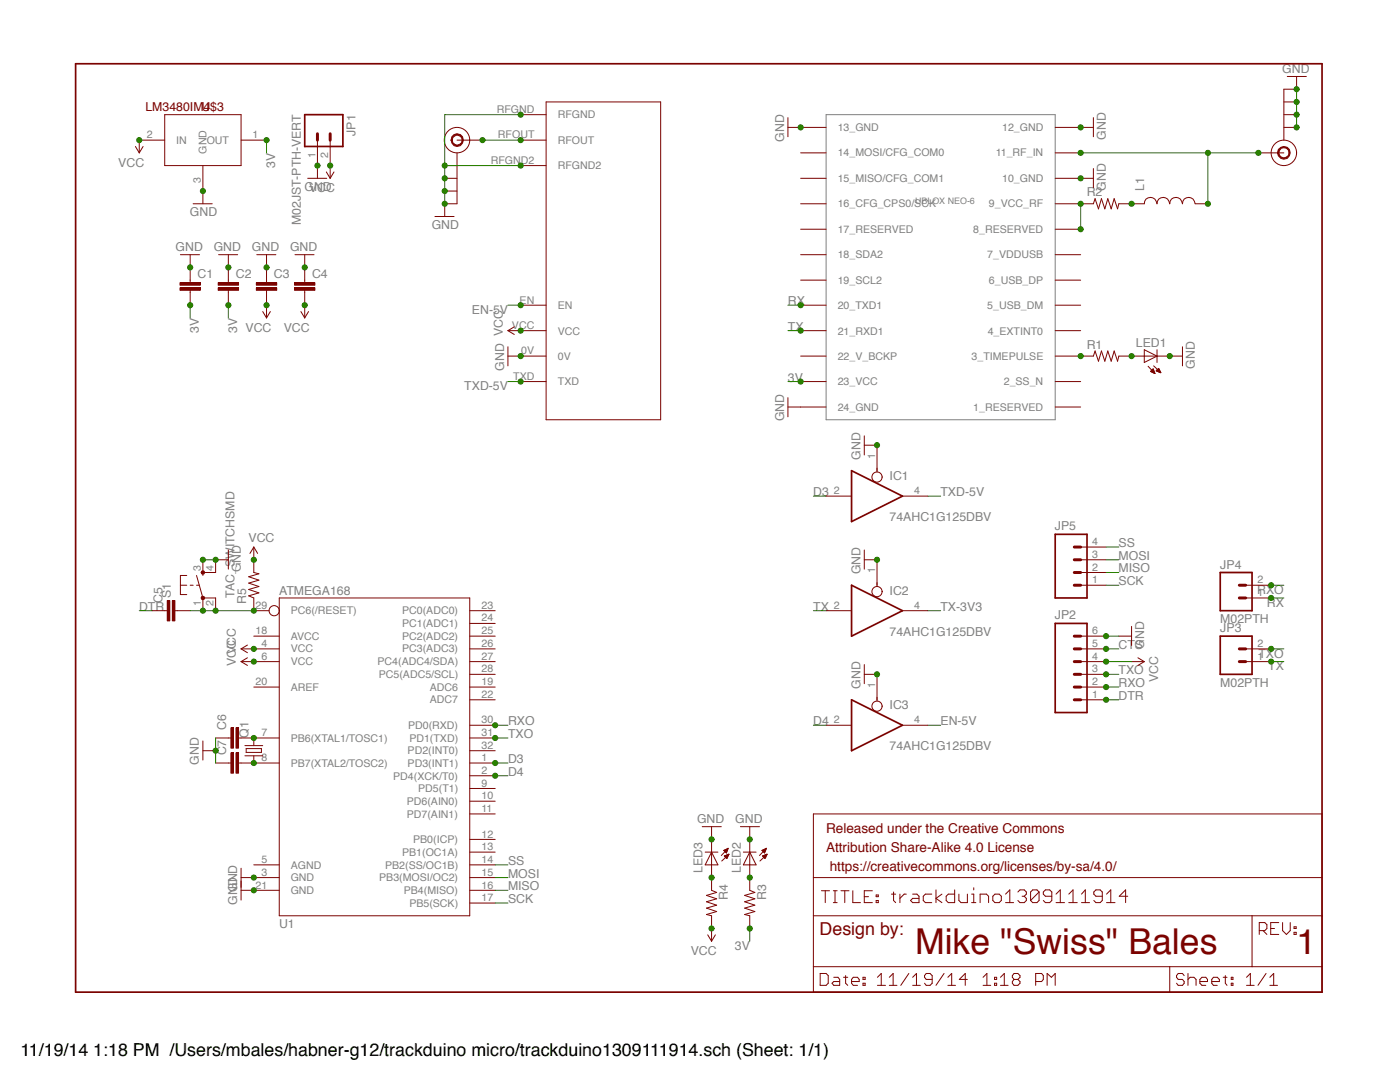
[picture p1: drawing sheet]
<svg xmlns="http://www.w3.org/2000/svg" width="279mm" height="216mm" viewBox="0 0 279 216" stroke-linecap="round" stroke-linejoin="round" font-family="sans-serif">
<path d="M164.9 22.9h45.7v60.9h-45.7z" fill="none" stroke="#808080" stroke-width=".2"/>
<path d="M60.8 22.9h7.6v6.3h-7.6zM169.9 93.9l10.2 5.1-10.2 5.1zM169.9 116.8l10.2 5.1-10.2 5zM169.9 139.6l10.2 5.1-10.2 5.1z" fill="none" stroke="#7b0300" stroke-width=".34"/>
<g fill="none" stroke="#7b0300" stroke-width=".2">
<path d="M27.8 28h5.1M32.9 22.9h15.2v10.1h-15.2zM40.5 33v5.1M48.1 28h5.1M63.4 28v5M65.9 28v5M91.2 30.5v10.2M103.9 22.9h5.1M103.9 28h5.1M103.9 33h5.1M109 20.3h22.8v63.5h-22.8zM159.8 25.4h5.1"/>
<path d="M159.8 30.5h5.1M159.8 35.6h5.1M210.6 25.4h5.1M210.6 30.5h5.1M210.6 35.6h5.1M159.8 40.7h5.1M159.8 45.7h5.1M159.8 50.8h5.1M159.8 55.9h5.1M210.6 40.7h5.1M210.6 45.7h5.1M210.6 50.8h5.1"/>
<path d="M210.6 55.9h5.1M103.9 60.9h5.1M103.9 66h5.1M103.9 71.1h5.1M103.9 76.1h5.1M159.8 60.9h5.1M159.8 66h5.1M159.8 71.1h5.1M159.8 76.1h5.1M210.6 60.9h5.1M210.6 66h5.1M210.6 71.1h5.1"/>
<path d="M210.6 76.1h5.1M159.8 81.2h5.1M164.9 99h5M172.5 88.8h2.5v5.4M172.5 87v3.8M180.1 99h5.1M210.6 81.2h5.1M55.7 119.3h38v63.4h-38zM172.5 111.7h2.5v5.3M172.5 109.7v3.9M50.7 121.9h3M50.7 129.5h5"/>
<path d="M50.7 132h5M50.7 137.1h5M50.7 126.9h5M93.7 121.9h5.1M93.7 129.5h5.1M93.7 132h5.1M93.7 137.1h5.1M93.7 126.9h5.1M93.7 139.6h5.1M93.7 134.6h5.1M93.7 124.4h5.1M164.9 121.9h5"/>
<path d="M172.5 134.6h2.5v5.3M172.5 132.6v3.8M180.1 121.9h5.1M50.7 152.3h5M50.7 147.3h5M93.7 144.7h5.1M93.7 152.3h5.1M93.7 147.3h5.1M93.7 159.9h5.1M93.7 157.3h5.1M93.7 154.8h5.1M93.7 149.8h5.1"/>
<path d="M164.9 144.7h5M180.1 144.7h5.1M50.7 175.1h5M50.7 177.7h5M50.7 172.6h5M93.7 175.1h5.1M93.7 177.7h5.1M93.7 172.6h5.1M93.7 170h5.1M93.7 167.5h5.1M93.7 162.4h5.1M93.7 180.2h5.1"/>
<circle cx="175" cy="95.2" r="1.02"/>
<circle cx="175" cy="118" r="1.02"/>
<circle cx="54.7" cy="121.9" r="1.02"/>
<circle cx="175" cy="140.9" r="1.02"/>
</g>
<path d="M63.4 26.7v1.3M65.9 26.7v1.3" fill="none" stroke="#7b0300" stroke-width=".59"/>
<path d="M90.6 26.8a1.23 1.23 0 0 1 1.8 .6 1.23 1.23 0 0 1-.9 1.7 1.23 1.23 0 0 1-1.5-1.2h.3a1 1 0 0 1 1.1-1 1 1 0 0 1 .8 1.3 1 1 0 0 1-1.4 .6l-.5-.4v-.5h-.3l.2-.6z" fill-rule="evenodd" fill="#7b0300"/>
<g fill="none" stroke="#7b0300" stroke-width=".2">
<path d="M256.9 15.3h3.8M258.8 15.3v2.5M27 29.2l.8 1.3M27.8 28v2.5M28.6 29.2l-.8 1.3M40.5 38.1v2.6M61.4 35.6h3.8M63.4 33v2.6M65.1 34.3l.8 1.3M65.9 33v2.6M66.7 34.3l-.8 1.3M88.8 33h2.4"/>
<path d="M88.8 35.6h2.4M88.8 38.1h2.4M90.2 27.3a1.23 1.23 0 0 1 2-.2 1.23 1.23 0 0 1-.5 2 1.23 1.23 0 0 1-1.7-1.1h.3a1 1 0 0 1 1.1-1 1 1 0 0 1 .8 1.3 1 1 0 0 1-1.4 .5l-.4-.3-.1-.5h-.3zM91.2 28h5.1M157.2 25.4h2.6M157.2 23.5v3.8M215.7 35.6h2.5M215.7 25.4h2.5M218.2 23.5v3.8M218.2 33.6v3.8M38 55.9v.5M38 57.9v.5"/>
<path d="M38.5 40.7h3.9M86.8 43.2h3.8M91.2 40.7h-2.4v2.5M215.7 40.7h2.5l.3-1.1 .7 2.1 .6-2.1 .7 2.1 .6-2.1 .7 2.1 .6-2.1 .6 2.1 .3-1h5.1a1.27 1.27 0 0 1 1.2-1.3 1.27 1.27 0 0 1 1.3 1.3 1.27 1.27 0 0 1 1.3-1.3 1.27 1.27 0 0 1 1.2 1.3 1.27 1.27 0 0 1 1.3-1.3 1.27 1.27 0 0 1 1.3 1.3 1.27 1.27 0 0 1 1.3-1.3 1.27 1.27 0 0 1 1.2 1.3h2.6M101.4 66l1.2 .7M101.4 66h2.5M101.4 69.2v3.8M101.4 71.1h2.5M102.6 65.2l-1.2 .8M157.2 79.4v3.8M215.7 71.1h2.5l.3-1.1 .7 2.1 .6-2.1 .7 2.1 .6-2.1 .7 2.1 .6-2.1 .6 2.1 .3-1h12.7M228.4 69.8l2.5 1.3-2.5 1.2z"/>
<path d="M229.1 73.1l1.4 1.4M229.6 74.1l.9 .4M229.6 74.1l.5-.5 .4 .9M229.6 74.1h.7M229.7 74.2h.6M229.7 74h.6M229.8 73.9h.4M229.9 74.3h.5M229.9 73.9h.3M229.9 73.8h.2M230.1 74.4h.3M230.1 73.7h.1"/>
<path d="M230.2 73l1.5 1.4M230.2 74.4h.3M230.4 74.5h.1M230.7 74l.5-.5 .5 .9zM230.8 74h.7M230.8 73.9h.6M230.9 69.8v2.5M230.9 73.9h.5M230.9 73.8h.5M231 74.1h.5M231.1 73.7h.2M231.2 74.2h.4"/>
<path d="M231.2 73.6h.1M231.3 74.3h.3M231.5 74.4h.1M236 69.2v3.8M157.2 81.2h2.6"/>
<circle cx="91.2" cy="28" r="2.54"/>
</g>
<path d="M35.9 57.4h4.1v.5h-4.1z" fill="#7b0300"/>
<path d="M35.9 57.4h4.1v.5h-4.1z" fill="none" stroke="#7b0300" stroke-width=".2"/>
<path d="M35.9 56.4h4.1v.5h-4.1z" fill="#7b0300"/>
<path d="M35.9 56.4h4.1v.5h-4.1zM38 53.4v2.5M38 58.4v2.5M45.6 55.9v.5M45.6 57.9v.5" fill="none" stroke="#7b0300" stroke-width=".2"/>
<path d="M43.5 57.4h4.1v.5h-4.1z" fill="#7b0300"/>
<path d="M43.5 57.4h4.1v.5h-4.1z" fill="none" stroke="#7b0300" stroke-width=".2"/>
<path d="M43.5 56.4h4.1v.5h-4.1z" fill="#7b0300"/>
<path d="M43.5 56.4h4.1v.5h-4.1zM45.6 53.4v2.5M45.6 58.4v2.5M53.2 55.9v.5M53.2 57.9v.5" fill="none" stroke="#7b0300" stroke-width=".2"/>
<path d="M51.1 57.4h4.1v.5h-4.1z" fill="#7b0300"/>
<path d="M51.2 57.4h4v.5h-4z" fill="none" stroke="#7b0300" stroke-width=".2"/>
<path d="M51.1 56.4h4.1v.5h-4.1z" fill="#7b0300"/>
<path d="M51.2 56.4h4v.5h-4zM53.2 53.4v2.5M53.2 58.4v2.5M60.8 55.9v.5M60.8 57.9v.5" fill="none" stroke="#7b0300" stroke-width=".2"/>
<path d="M58.8 57.4h4v.5h-4z" fill="#7b0300"/>
<path d="M58.8 57.4h4v.5h-4z" fill="none" stroke="#7b0300" stroke-width=".2"/>
<path d="M58.8 56.4h4v.5h-4z" fill="#7b0300"/>
<g fill="none" stroke="#7b0300" stroke-width=".2">
<path d="M256.2 17.8v10.2M36 50.8h3.8M38 50.8v2.6M43.6 50.8h3.8M45.6 50.8v2.6M51.2 50.8h3.9M53.2 50.8v2.6M58.8 56.4h4v.5h-4zM58.9 50.8h3.8M60.8 50.8v5.1M60.8 58.4v5M52.4 62.2l.8 1.2"/>
<path d="M53.2 60.9v2.5M54 62.2l-.8 1.2M60 62.2l.8 1.2M61.6 62.2l-.8 1.2M140.1 165h3.9M140.7 170h2.6M142 170l1.3 2.6h-2.6zM142 165v12.7l1 .4-2 .6 2 .6-2 .6 2 .7-2 .6 2 .7-2 .6 1 .2v5.1M144.5 169.7h.6M144.5 169.8h.6M144.5 170.8l1-.3-.4 .8zM144.6 170.9h.6"/>
<path d="M144.6 170.8h.7M144.6 169.9h.5M144.6 169.6h.6M144.7 171h.5M144.7 169.9h.4M144.8 170h.2M144.8 171.1h.3M144.8 171h.4M144.8 170.7h.5M144.9 170.1h.1M144.9 169.5h.3M145 171.2h.1"/>
<path d="M145 170.6h.4M145.1 169.4h.1M145.1 170.5h.3M145.2 169.4h.1M145.3 170.5h.1M145.3 169.3l-1.3 1.4M145.3 169.3l-.3 .9-.5-.5M145.3 169.3l-.8 .4M145.5 170.5l-1.5 1.3M147.8 165h3.8M148.4 170h2.5M149.6 170l1.3 2.6h-2.5z"/>
<path d="M149.6 165v12.7l1 .4-2 .6 2 .6-2 .6 2 .7-2 .6 2 .7-2 .6 1 .2v2.6M152.1 169.7h.7M152.2 170.8l.9-.3-.4 .8zM152.2 169.8h.6M152.3 170.9h.5M152.3 170.8h.6M152.3 169.9h.4M152.3 169.6h.5M152.3 171h.5M152.4 170h.2M152.4 171.1h.4M152.4 170.7h.5"/>
<path d="M152.4 169.5h.4M152.5 170.1h.1M152.6 171.2h.1M152.6 170.6h.4M152.7 169.4h.1M152.8 170.5h.2M152.8 169.4h.1M152.9 169.3l-1.3 1.4M152.9 170.5h.1M152.9 169.3l-.3 .9-.5-.5M152.9 169.3l-.8 .4M153.1 170.5l-1.4 1.3"/>
<path d="M141.2 186.5l.8 1.3M142.8 186.5l-.8 1.3"/>
</g>
<path d="M255.1 29.8a1.27 1.27 0 0 1 2.1-.2 1.27 1.27 0 0 1-.5 2 1.27 1.27 0 0 1-1.8-1.1h.3a1.03 1.03 0 0 1 1.3-1.1 1.03 1.03 0 0 1 .5 1.6 1.03 1.03 0 0 1-1.6 0l-.2-.5h-.3z" fill-rule="evenodd" fill="#7b0300"/>
<g fill="none" stroke="#7b0300" stroke-width=".2">
<path d="M256.2 17.8h2.6M251.1 30.5h5.1M255.1 29.8a1.27 1.27 0 0 1 2.1-.2 1.27 1.27 0 0 1-.5 2 1.27 1.27 0 0 1-1.7-1.1h.2a1.03 1.03 0 0 1 1.3-1 1.03 1.03 0 0 1 .6 1.6 1.03 1.03 0 0 1-1.7-.1l-.2-.5h-.2zM256.2 25.4h2.6M256.2 22.9h2.6M256.2 20.3h2.6M50.7 109.2v5l1 .3-2.1 .6 2.1 .7-2.1 .6 2.1 .6-2.1 .6 2.1 .7-2.1 .6 1.1 .4v2.6M50.7 109.2l.7 1.2M50.7 109.2l-.8 1.2M32.9 121.9h.5M34.9 121.9h.5M48.1 132h2.6"/>
<path d="M48.1 129.5h2.6M48.1 129.5l1.3 .7M48.1 132l1.3 .8M49.4 128.7l-1.3 .8M49.4 131.3l-1.3 .7M215.7 139.6h5M215.7 137.1h5M215.7 134.6h5M215.7 132h5M215.7 129.5h5M215.7 126.9h5M223.3 126.9h2.5"/>
<path d="M225.8 132h2.6M225.8 125v3.8M227.1 131.3l1.3 .7M228.4 132l-1.3 .8M48.1 173.2v6.4M48.1 175.1h2.6M48.1 177.7h2.6"/>
<circle cx="256.2" cy="30.5" r="2.54"/>
</g>
<path d="M210.6 124.4h6.3v17.8h-6.3z" fill="none" stroke="#7b0300" stroke-width=".34"/>
<path d="M214.4 134.6h1.3M214.4 137.1h1.3M214.4 139.6h1.3M214.4 129.5h1.3M214.4 132h1.3M214.4 126.9h1.3" fill="none" stroke="#7b0300" stroke-width=".59"/>
<path d="M34.4 119.8h.5v4.1h-.5z" fill="#7b0300"/>
<path d="M34.4 119.8h.5v4.1h-.5z" fill="none" stroke="#7b0300" stroke-width=".2"/>
<path d="M33.4 119.8h.5v4.1h-.5z" fill="#7b0300"/>
<g fill="none" stroke="#7b0300" stroke-width=".2">
<path d="M33.4 119.8h.5v4.1h-.5zM36 116.8h1.3M37.3 114.8h-1.3v3.8h1.3M38 116.8h.5M39.2 114.8l1.3 4.5h2.5M39.2 116.8h.6M43 114.2h-2.5v.6M215.7 116.8h5M215.7 114.2h5M215.7 111.7h5M215.7 109.2h5M248.6 119.3h5.1"/>
<path d="M248.6 116.8h5.1M30.3 121.9h2.6M35.4 121.9h2.6M248.6 132h5.1M248.6 129.5h5.1"/>
</g>
<path d="M210.6 106.6h6.3v12.7h-6.3zM243.5 114.2h6.4v7.7h-6.4zM243.5 126.9h6.4v7.7h-6.4z" fill="none" stroke="#7b0300" stroke-width=".34"/>
<path d="M214.4 116.8h1.3M214.4 111.7h1.3M214.4 114.2h1.3M214.4 109.2h1.3M247.3 116.8h1.3M247.3 119.3h1.3M247.3 129.5h1.3M247.3 132h1.3" fill="none" stroke="#7b0300" stroke-width=".59"/>
<circle cx="40.5" cy="119.3" r=".35" fill="#7b0300"/>
<circle cx="40.5" cy="119.3" r=".35" fill="none" stroke="#7b0300" stroke-width=".2"/>
<circle cx="40.5" cy="114.2" r=".35" fill="#7b0300"/>
<g fill="none" stroke="#7b0300" stroke-width=".2">
<path d="M40.5 111.7v2.5M40.5 119.3v2.6M43 119.3v2.6M45.6 111.7h-2.6v2.5M45.6 109.7v3.9M45.6 147.3h.5M47.6 147.3h.5M48.9 148.8h3.5M48.9 150.8h3.5M49.1 149.4h3.1v.7h-3.1zM50.7 147.3v1.5M50.7 150.8v1.5"/>
<circle cx="40.5" cy="114.2" r=".35"/>
</g>
<path d="M47.1 145.2h.5v4.1h-.5z" fill="#7b0300"/>
<path d="M47.1 145.2h.5v4.1h-.5z" fill="none" stroke="#7b0300" stroke-width=".2"/>
<path d="M46.1 145.2h.5v4.1h-.5z" fill="#7b0300"/>
<path d="M43 147.3h2.6M45.6 152.3h.5M46.1 145.2h.5v4.1h-.5zM47.6 152.3h.5M48.1 147.3h2.6" fill="none" stroke="#7b0300" stroke-width=".2"/>
<path d="M47.1 150.2h.5v4.1h-.5z" fill="#7b0300"/>
<path d="M47.1 150.2h.5v4.1h-.5z" fill="none" stroke="#7b0300" stroke-width=".2"/>
<path d="M46.1 150.2h.5v4.1h-.5z" fill="#7b0300"/>
<g fill="none" stroke="#7b0300" stroke-width=".2">
<path d="M40.5 147.8v3.9M40.5 149.8h2.5M43 152.3h2.6M46.1 150.2h.5v4.1h-.5zM48.1 152.3h2.6M162.3 162.4h101.5v35.6h-101.5zM162.3 175.1h101.5M163.9 177.7h1.6M164.7 177.7v2.4M166.3 177.7h.8M166.6 177.7v2.4M167.8 177.7h1.6"/>
<path d="M168.6 177.7v2.4M170.2 177.7v2.4h1.5M172.5 178.9h.8M174.1 177.7h-1.6v2.4h1.6M174.9 179.7h.4v.4h-.4zM174.9 178.6h.4v.3h-.4zM177.9 178.4h.9M178.3 178v1.7l.5 .4M179.6 178.4v1.7M180.9 178.4h-.5l-.8 .9M182.1 178.4h.9l.4 .4v1.3h-1.3l-.4-.4 .4-.4h1.3M185.9 178.4h-1.2l-.4 .4v.9l.4 .4h1.2"/>
<path d="M186.8 177.6v2.5M188 178.4l-1.2 .9 1.2 .8M190.5 177.6v2.5h-1.2l-.5-.4v-.9l.5-.4h1.2M191.4 178.4v1.3l.4 .4h1.3v-1.7M193.9 178.4h.4v1.7M194.3 177.1v.5M198.6 178.4h.8l.4 .4v.9l-.4 .4h-.8l-.5-.4v-.9zM200.7 178.4l.8-.8v2.5M203.1 178l.5-.4h.8l.4 .4v.4l-.4 .4M204 178.8h.4M204.4 178.8l.4 .5v.4l-.4 .4h-.8l-.5-.4M207.4 178v1.7l-.5 .4h-.8l-.4-.4"/>
<path d="M207.4 178l-.5-.4h-.8l-.4 .4v1.7M207.4 178l-1.7 1.7M209.9 178.8h-1.3l-.4-.4v-.4l.4-.4h.9l.4 .4v1.7l-.4 .4h-.9l-.4-.4M210.8 178.4l.8-.8v2.5M213.3 178.4l.8-.8v2.5M215.8 178.4l.8-.8v2.5M220 178.8h-1.3l-.4-.4v-.4l.4-.4h.9l.4 .4v1.7l-.4 .4h-.9l-.4-.4M220.8 178.4l.9-.8v2.5M225.1 178.8h-1.7l1.2-1.2v2.5M162.3 182.7h101.5M162.3 192.9h101.5M163.7 194.2h1.2l.4 .5v1.5l-.4 .4h-1.2z"/>
<path d="M166.3 180.1h.8M166.4 195h.8l.4 .4v1.2h-1.2l-.3-.4 .3-.3h1.2M168.3 195h.9M168.8 194.7v1.5l.4 .4M169.9 195.9h1.6v-.5l-.4-.4h-.8l-.4 .4v.8l.4 .4h.8M172.2 196.2h.5v.4h-.5zM172.2 195h.5v.4h-.5zM175.1 196.6h1.6M175.1 195l.8-.8v2.4M177.5 196.6h1.5M177.5 195l.7-.8v2.4M181.4 194.2l-1.6 2.4"/>
<path d="M182.1 196.6h1.6M182.1 195l.8-.8v2.4M186 195.4h-1.2l-.3-.4v-.3l.3-.5h.8l.4 .5v1.5l-.4 .4h-.8l-.3-.4M188.4 194.2l-1.6 2.4M189.2 196.6h1.5M189.2 195l.7-.8v2.4M193.1 195.4h-1.6l1.1-1.2v2.4M193.9 180.1h.9M195.6 180.1v-1.7h1.3l.4 .4v1.3M196.2 196.6h1.5M196.2 195l.8-.8v2.4M198.5 196.2h.4v.4h-.4z"/>
<path d="M198.5 195h.4v.4h-.4zM199.7 196.6h1.5M199.7 195l.7-.8v2.4M200.7 180.1h1.6M202.4 195.4l-.4 .5v.3l.4 .4h.7l.5-.4v-.3l-.5-.5M202.4 195.4l-.4-.4v-.3l.4-.5h.7l.5 .5v.3l-.5 .4M202.4 195.4h.7M206.7 195.9h1.2l.3-.5v-.7l-.3-.5h-1.2v2.4M209 196.6v-2.4l.8 .8 .8-.8v2.4M210.8 180.1h1.6M213.3 180.1h1.7M215.8 180.1h1.6"/>
<path d="M220.8 180.1h1.7M233.4 192.9v5.1M236.3 194.7l-.3-.5h-.9l-.3 .5v.3l.3 .4h.9l.3 .5v.3l-.3 .4h-.9l-.3-.4M237.1 195.4l.4-.4h.8l.4 .4v1.2M237.1 194.2v2.4M239.5 195.9h1.5v-.5l-.4-.4h-.7l-.4 .4v.8l.4 .4h.7M241.8 195.9h1.6v-.5l-.5-.4h-.7l-.4 .4v.8l.4 .4h.7M244.1 195h.8M244.5 194.7v1.5l.4 .4M245.7 196.2h.4v.4h-.4zM245.7 195h.4v.4h-.4zM248.8 196.6h1.5"/>
<path d="M248.8 195l.7-.8v2.4M249.9 182.7v10.2M251.3 185.7h1.1l.4-.4v-.8l-.4-.4h-1.1v2.4M252.1 185.7l.7 .8M252.7 194.2l-1.6 2.4M253.4 196.6h1.6M253.4 195l.8-.8v2.4M253.6 185.3h.8M255.2 184.1h-1.6v2.4h1.6M256 184.1v1.6l.7 .8 .8-.8v-1.6M258.3 186h.4v.5h-.4zM258.3 184.9h.4v.4h-.4z"/>
</g>
<path d="M15.1 12.7h248.7v185.3h-248.7z" fill="none" stroke="#7b0300" stroke-width=".34"/>
<circle cx="175" cy="134.5" r=".51" fill="#298000"/>
<circle cx="175" cy="134.6" r=".51" fill="none" stroke="#298000" stroke-width=".2"/>
<circle cx="175" cy="111.7" r=".51" fill="#298000"/>
<circle cx="175" cy="111.7" r=".51" fill="none" stroke="#298000" stroke-width=".2"/>
<circle cx="175" cy="88.8" r=".51" fill="#298000"/>
<g fill="none" stroke="#298000" stroke-width=".2">
<path d="M88.8 33v2.6"/>
<circle cx="175" cy="88.8" r=".51"/>
</g>
<circle cx="88.7" cy="33" r=".51" fill="#298000"/>
<circle cx="88.8" cy="33" r=".51" fill="none" stroke="#298000" stroke-width=".2"/>
<circle cx="88.7" cy="35.6" r=".51" fill="#298000"/>
<g fill="none" stroke="#298000" stroke-width=".2">
<path d="M88.8 35.6v2.5"/>
<circle cx="88.8" cy="35.6" r=".51"/>
</g>
<circle cx="88.7" cy="38.1" r=".51" fill="#298000"/>
<g fill="none" stroke="#298000" stroke-width=".2">
<path d="M88.8 38.1v2.6"/>
<circle cx="88.8" cy="38.1" r=".51"/>
</g>
<circle cx="88.7" cy="40.6" r=".51" fill="#298000"/>
<g fill="none" stroke="#298000" stroke-width=".2">
<path d="M103.9 22.9h-15.1v10.1h15.1"/>
<circle cx="88.8" cy="40.7" r=".51"/>
</g>
<circle cx="103.9" cy="22.9" r=".51" fill="#298000"/>
<circle cx="103.9" cy="22.9" r=".51" fill="none" stroke="#298000" stroke-width=".2"/>
<circle cx="103.9" cy="33" r=".51" fill="#298000"/>
<circle cx="103.9" cy="33" r=".51" fill="none" stroke="#298000" stroke-width=".2"/>
<circle cx="40.5" cy="38.1" r=".51" fill="#298000"/>
<circle cx="40.5" cy="38.1" r=".51" fill="none" stroke="#298000" stroke-width=".2"/>
<circle cx="63.3" cy="33" r=".51" fill="#298000"/>
<circle cx="63.4" cy="33" r=".51" fill="none" stroke="#298000" stroke-width=".2"/>
<circle cx="103.9" cy="71" r=".51" fill="#298000"/>
<circle cx="103.9" cy="71.1" r=".51" fill="none" stroke="#298000" stroke-width=".2"/>
<circle cx="233.4" cy="71" r=".51" fill="#298000"/>
<circle cx="233.4" cy="71.1" r=".51" fill="none" stroke="#298000" stroke-width=".2"/>
<circle cx="215.6" cy="35.6" r=".51" fill="#298000"/>
<circle cx="215.7" cy="35.6" r=".51" fill="none" stroke="#298000" stroke-width=".2"/>
<circle cx="215.6" cy="25.4" r=".51" fill="#298000"/>
<g fill="none" stroke="#298000" stroke-width=".2">
<path d="M258.8 17.8v2.5"/>
<circle cx="215.7" cy="25.4" r=".51"/>
</g>
<circle cx="258.7" cy="25.4" r=".51" fill="#298000"/>
<circle cx="258.8" cy="25.4" r=".51" fill="none" stroke="#298000" stroke-width=".2"/>
<circle cx="258.7" cy="22.9" r=".51" fill="#298000"/>
<g fill="none" stroke="#298000" stroke-width=".2">
<path d="M258.8 20.3v5.1"/>
<circle cx="258.8" cy="22.9" r=".51"/>
</g>
<circle cx="258.7" cy="20.3" r=".51" fill="#298000"/>
<circle cx="258.8" cy="20.3" r=".51" fill="none" stroke="#298000" stroke-width=".2"/>
<circle cx="258.7" cy="17.8" r=".51" fill="#298000"/>
<circle cx="258.8" cy="17.8" r=".51" fill="none" stroke="#298000" stroke-width=".2"/>
<circle cx="159.8" cy="25.4" r=".51" fill="#298000"/>
<circle cx="159.8" cy="25.4" r=".51" fill="none" stroke="#298000" stroke-width=".2"/>
<circle cx="37.9" cy="53.3" r=".51" fill="#298000"/>
<circle cx="38" cy="53.4" r=".51" fill="none" stroke="#298000" stroke-width=".2"/>
<circle cx="45.6" cy="53.3" r=".51" fill="#298000"/>
<circle cx="45.6" cy="53.4" r=".51" fill="none" stroke="#298000" stroke-width=".2"/>
<circle cx="53.2" cy="53.3" r=".51" fill="#298000"/>
<circle cx="53.2" cy="53.4" r=".51" fill="none" stroke="#298000" stroke-width=".2"/>
<circle cx="60.8" cy="53.3" r=".51" fill="#298000"/>
<circle cx="60.8" cy="53.4" r=".51" fill="none" stroke="#298000" stroke-width=".2"/>
<circle cx="149.6" cy="167.5" r=".51" fill="#298000"/>
<circle cx="149.6" cy="167.5" r=".51" fill="none" stroke="#298000" stroke-width=".2"/>
<circle cx="142" cy="167.5" r=".51" fill="#298000"/>
<circle cx="142" cy="167.5" r=".51" fill="none" stroke="#298000" stroke-width=".2"/>
<circle cx="50.6" cy="175.1" r=".51" fill="#298000"/>
<circle cx="50.7" cy="175.1" r=".51" fill="none" stroke="#298000" stroke-width=".2"/>
<circle cx="50.6" cy="177.6" r=".51" fill="#298000"/>
<g fill="none" stroke="#298000" stroke-width=".2">
<path d="M220.7 126.9h2.6"/>
<circle cx="50.7" cy="177.7" r=".51"/>
</g>
<circle cx="220.7" cy="126.9" r=".51" fill="#298000"/>
<g fill="none" stroke="#298000" stroke-width=".2">
<path d="M40.5 111.7h2.5"/>
<circle cx="220.7" cy="126.9" r=".51"/>
</g>
<circle cx="40.5" cy="111.7" r=".51" fill="#298000"/>
<circle cx="40.5" cy="111.7" r=".51" fill="none" stroke="#298000" stroke-width=".2"/>
<circle cx="43" cy="111.7" r=".51" fill="#298000"/>
<g fill="none" stroke="#298000" stroke-width=".2">
<path d="M43 147.3v5"/>
<circle cx="43" cy="111.7" r=".51"/>
</g>
<circle cx="43" cy="149.8" r=".51" fill="#298000"/>
<g fill="none" stroke="#298000" stroke-width=".2">
<path d="M101.4 60.9h2.5M185.2 144.7h2.5"/>
<circle cx="43" cy="149.8" r=".51"/>
</g>
<circle cx="103.9" cy="60.9" r=".51" fill="#298000"/>
<g fill="none" stroke="#298000" stroke-width=".2">
<path d="M101.4 76.1h2.5M185.2 99h2.5M185.2 121.9h2.5"/>
<circle cx="103.9" cy="60.9" r=".51"/>
</g>
<circle cx="103.9" cy="76.1" r=".51" fill="#298000"/>
<g fill="none" stroke="#298000" stroke-width=".2">
<path d="M98.8 152.3h2.6"/>
<circle cx="103.9" cy="76.1" r=".51"/>
</g>
<circle cx="98.8" cy="152.2" r=".51" fill="#298000"/>
<g fill="none" stroke="#298000" stroke-width=".2">
<path d="M157.2 66h2.6M162.3 99h2.6M162.3 121.9h2.6"/>
<circle cx="98.8" cy="152.3" r=".51"/>
</g>
<circle cx="159.8" cy="66" r=".51" fill="#298000"/>
<g fill="none" stroke="#298000" stroke-width=".2">
<path d="M253.7 132h2.5"/>
<circle cx="159.8" cy="66" r=".51"/>
</g>
<circle cx="253.7" cy="132" r=".51" fill="#298000"/>
<g fill="none" stroke="#298000" stroke-width=".2">
<path d="M98.8 154.8h2.6"/>
<circle cx="253.7" cy="132" r=".51"/>
</g>
<circle cx="98.8" cy="154.8" r=".51" fill="#298000"/>
<g fill="none" stroke="#298000" stroke-width=".2">
<path d="M162.3 144.7h2.6"/>
<circle cx="98.8" cy="154.8" r=".51"/>
</g>
<circle cx="27.8" cy="27.9" r=".51" fill="#298000"/>
<circle cx="27.8" cy="28" r=".51" fill="none" stroke="#298000" stroke-width=".2"/>
<circle cx="65.9" cy="33" r=".51" fill="#298000"/>
<circle cx="65.9" cy="33" r=".51" fill="none" stroke="#298000" stroke-width=".2"/>
<circle cx="103.9" cy="66" r=".51" fill="#298000"/>
<circle cx="103.9" cy="66" r=".51" fill="none" stroke="#298000" stroke-width=".2"/>
<circle cx="53.2" cy="60.9" r=".51" fill="#298000"/>
<circle cx="53.2" cy="60.9" r=".51" fill="none" stroke="#298000" stroke-width=".2"/>
<circle cx="60.8" cy="60.9" r=".51" fill="#298000"/>
<circle cx="60.8" cy="60.9" r=".51" fill="none" stroke="#298000" stroke-width=".2"/>
<circle cx="142" cy="185.3" r=".51" fill="#298000"/>
<circle cx="142" cy="185.3" r=".51" fill="none" stroke="#298000" stroke-width=".2"/>
<circle cx="50.6" cy="129.5" r=".51" fill="#298000"/>
<circle cx="50.7" cy="129.5" r=".51" fill="none" stroke="#298000" stroke-width=".2"/>
<circle cx="50.6" cy="132" r=".51" fill="#298000"/>
<g fill="none" stroke="#298000" stroke-width=".2">
<path d="M220.7 132h5.1"/>
<circle cx="50.7" cy="132" r=".51"/>
</g>
<circle cx="220.7" cy="132" r=".51" fill="#298000"/>
<circle cx="220.7" cy="132" r=".51" fill="none" stroke="#298000" stroke-width=".2"/>
<circle cx="50.6" cy="111.7" r=".51" fill="#298000"/>
<g fill="none" stroke="#298000" stroke-width=".2">
<path d="M53.2 28v2.5"/>
<circle cx="50.7" cy="111.7" r=".51"/>
</g>
<circle cx="53.2" cy="27.9" r=".51" fill="#298000"/>
<g fill="none" stroke="#298000" stroke-width=".2">
<path d="M157.2 76.1h2.6"/>
<circle cx="53.2" cy="28" r=".51"/>
</g>
<circle cx="159.8" cy="76.1" r=".51" fill="#298000"/>
<g fill="none" stroke="#298000" stroke-width=".2">
<path d="M45.6 60.9v2.5"/>
<circle cx="159.8" cy="76.1" r=".51"/>
</g>
<circle cx="45.6" cy="60.9" r=".51" fill="#298000"/>
<g fill="none" stroke="#298000" stroke-width=".2">
<path d="M38 60.9v2.5"/>
<circle cx="45.6" cy="60.9" r=".51"/>
</g>
<circle cx="37.9" cy="60.9" r=".51" fill="#298000"/>
<g fill="none" stroke="#298000" stroke-width=".2">
<path d="M149.6 185.3v2.5"/>
<circle cx="38" cy="60.9" r=".51"/>
</g>
<circle cx="149.6" cy="185.3" r=".51" fill="#298000"/>
<g fill="none" stroke="#298000" stroke-width=".2">
<path d="M96.3 28h7.6"/>
<circle cx="149.6" cy="185.3" r=".51"/>
</g>
<circle cx="103.9" cy="27.9" r=".51" fill="#298000"/>
<circle cx="103.9" cy="28" r=".51" fill="none" stroke="#298000" stroke-width=".2"/>
<circle cx="96.3" cy="27.9" r=".51" fill="#298000"/>
<circle cx="96.3" cy="28" r=".51" fill="none" stroke="#298000" stroke-width=".2"/>
<circle cx="215.6" cy="71" r=".51" fill="#298000"/>
<circle cx="215.7" cy="71.1" r=".51" fill="none" stroke="#298000" stroke-width=".2"/>
<circle cx="225.8" cy="71" r=".51" fill="#298000"/>
<circle cx="225.8" cy="71.1" r=".51" fill="none" stroke="#298000" stroke-width=".2"/>
<circle cx="215.6" cy="40.6" r=".51" fill="#298000"/>
<g fill="none" stroke="#298000" stroke-width=".2">
<path d="M215.7 40.7v5"/>
<circle cx="215.7" cy="40.7" r=".51"/>
</g>
<circle cx="215.6" cy="45.7" r=".51" fill="#298000"/>
<circle cx="215.7" cy="45.7" r=".51" fill="none" stroke="#298000" stroke-width=".2"/>
<circle cx="225.8" cy="40.6" r=".51" fill="#298000"/>
<g fill="none" stroke="#298000" stroke-width=".2">
<path d="M215.7 30.5h35.4M241.1 30.5v10.2"/>
<circle cx="225.8" cy="40.7" r=".51"/>
</g>
<circle cx="215.6" cy="30.5" r=".51" fill="#298000"/>
<circle cx="215.7" cy="30.5" r=".51" fill="none" stroke="#298000" stroke-width=".2"/>
<circle cx="241" cy="40.6" r=".51" fill="#298000"/>
<circle cx="241.1" cy="40.7" r=".51" fill="none" stroke="#298000" stroke-width=".2"/>
<circle cx="241" cy="30.5" r=".51" fill="#298000"/>
<circle cx="241.1" cy="30.5" r=".51" fill="none" stroke="#298000" stroke-width=".2"/>
<circle cx="251.1" cy="30.5" r=".51" fill="#298000"/>
<g fill="none" stroke="#298000" stroke-width=".2">
<path d="M157.2 60.9h2.6"/>
<circle cx="251.1" cy="30.5" r=".51"/>
</g>
<circle cx="159.8" cy="60.9" r=".51" fill="#298000"/>
<g fill="none" stroke="#298000" stroke-width=".2">
<path d="M253.7 119.3h2.5"/>
<circle cx="159.8" cy="60.9" r=".51"/>
</g>
<circle cx="253.7" cy="119.3" r=".51" fill="#298000"/>
<circle cx="253.7" cy="119.3" r=".51" fill="none" stroke="#298000" stroke-width=".2"/>
<circle cx="149.6" cy="175.1" r=".51" fill="#298000"/>
<circle cx="149.6" cy="175.1" r=".51" fill="none" stroke="#298000" stroke-width=".2"/>
<circle cx="142" cy="175.1" r=".51" fill="#298000"/>
<g fill="none" stroke="#298000" stroke-width=".2">
<path d="M220.7 129.5h2.6"/>
<circle cx="142" cy="175.1" r=".51"/>
</g>
<circle cx="220.7" cy="129.5" r=".51" fill="#298000"/>
<g fill="none" stroke="#298000" stroke-width=".2">
<path d="M220.7 139.6h2.6"/>
<circle cx="220.7" cy="129.5" r=".51"/>
</g>
<circle cx="220.7" cy="139.6" r=".51" fill="#298000"/>
<g fill="none" stroke="#298000" stroke-width=".2">
<path d="M27.8 121.9h2.5M38 121.9h2.5"/>
<circle cx="220.7" cy="139.6" r=".51"/>
</g>
<circle cx="50.6" cy="121.8" r=".51" fill="#298000"/>
<g fill="none" stroke="#298000" stroke-width=".2">
<path d="M40.5 121.9h2.5"/>
<circle cx="50.7" cy="121.9" r=".51"/>
</g>
<circle cx="40.5" cy="121.8" r=".51" fill="#298000"/>
<g fill="none" stroke="#298000" stroke-width=".2">
<path d="M43 121.9h7.7"/>
<circle cx="40.5" cy="121.9" r=".51"/>
</g>
<circle cx="43" cy="121.8" r=".51" fill="#298000"/>
<g fill="none" stroke="#298000" stroke-width=".2">
<path d="M98.8 144.7h2.6"/>
<circle cx="43" cy="121.9" r=".51"/>
</g>
<circle cx="98.8" cy="144.7" r=".51" fill="#298000"/>
<g fill="none" stroke="#298000" stroke-width=".2">
<path d="M253.7 116.8h2.5"/>
<circle cx="98.8" cy="144.7" r=".51"/>
</g>
<circle cx="253.7" cy="116.8" r=".51" fill="#298000"/>
<g fill="none" stroke="#298000" stroke-width=".2">
<path d="M220.7 137.1h2.6"/>
<circle cx="253.7" cy="116.8" r=".51"/>
</g>
<circle cx="220.7" cy="137.1" r=".51" fill="#298000"/>
<g fill="none" stroke="#298000" stroke-width=".2">
<path d="M98.8 147.3h2.6"/>
<circle cx="220.7" cy="137.1" r=".51"/>
</g>
<circle cx="98.8" cy="147.2" r=".51" fill="#298000"/>
<g fill="none" stroke="#298000" stroke-width=".2">
<path d="M253.7 129.5h2.5"/>
<circle cx="98.8" cy="147.3" r=".51"/>
</g>
<circle cx="253.7" cy="129.5" r=".51" fill="#298000"/>
<g fill="none" stroke="#298000" stroke-width=".2">
<path d="M220.7 134.6h2.6"/>
<circle cx="253.7" cy="129.5" r=".51"/>
</g>
<circle cx="220.7" cy="134.5" r=".51" fill="#298000"/>
<g fill="none" stroke="#298000" stroke-width=".2">
<path d="M220.7 114.2h2.6M220.7 111.7h2.6M220.7 116.8h2.6M220.7 109.2h2.6M98.8 177.7h2.6M98.8 175.1h2.6M98.8 172.6h2.6M98.8 180.2h2.6"/>
<circle cx="220.7" cy="134.6" r=".51"/>
</g>
<circle cx="50.6" cy="147.2" r=".51" fill="#298000"/>
<circle cx="50.7" cy="147.3" r=".51" fill="none" stroke="#298000" stroke-width=".2"/>
<circle cx="50.6" cy="152.2" r=".51" fill="#298000"/>
<circle cx="50.7" cy="152.3" r=".51" fill="none" stroke="#298000" stroke-width=".2"/>
<g font-size="7.1" fill="#7b0300">
<text x="182.6" y="190.3">Mike &quot;Swiss&quot; Bales</text>
<text x="258.8" y="190.3">1</text>
</g>
<text font-size="3.6" fill="#7b0300" x="163.6" y="186.5">Design by:</text>
<text font-size="3.6" x="4.1" y="210.7">11/19/14 1:18 PM /Users/mbales/habner-g12/trackduino micro/trackduino1309111914.sch (Sheet: 1/1)</text>
<g font-size="2.7" fill="#7b0300">
<text x="164.8" y="166.2">Released under the Creative Commons</text>
<text x="164.8" y="170">Attribution Share-Alike 4.0 License</text>
<text x="165.6" y="173.8">https://creativecommons.org/licenses/by-sa/4.0/</text>
</g>
<g font-size="2.5" fill="#808080">
<text x="255.9" y="14.5">GND</text>
<text x="70.9" y="27.1" transform="rotate(-90 70.9 27.1)">JP1</text>
<text x="156.5" y="28.3" transform="rotate(-90 156.5 28.3)">GND</text>
<text x="220.7" y="27.9" transform="rotate(-90 220.7 27.9)">GND</text>
<text x="23.6" y="33.3">VCC</text>
<text x="54.9" y="33.4" transform="rotate(-90 54.9 33.4)">3V</text>
<text x="60.8" y="38.1">GND</text>
<text x="61.7" y="38.3">VCC</text>
<text x="216.9" y="39.1">R2</text>
<text x="220.7" y="38.1" transform="rotate(-90 220.7 38.1)">GND</text>
<text x="228.3" y="38.1" transform="rotate(-90 228.3 38.1)">L1</text>
<text x="37.9" y="43.2">GND</text>
<text x="60" y="44.9" transform="rotate(-90 60 44.9)">M02JST-PTH-VERT</text>
<text x="86.2" y="45.7">GND</text>
<text x="35" y="50">GND</text>
<text x="42.7" y="50">GND</text>
<text x="50.3" y="50">GND</text>
<text x="57.9" y="50">GND</text>
<text x="39.4" y="55.5">C1</text>
<text x="47.1" y="55.5">C2</text>
<text x="54.7" y="55.5">C3</text>
<text x="62.3" y="55.5">C4</text>
<text x="94.2" y="62.7">EN-5V</text>
<text x="157.2" y="66">TX</text>
<text x="157.2" y="60.9">RX</text>
<text x="39.7" y="66.4" transform="rotate(-90 39.7 66.4)">3V</text>
<text x="47.3" y="66.4" transform="rotate(-90 47.3 66.4)">3V</text>
<text x="49" y="66.2">VCC</text>
<text x="56.6" y="66.2">VCC</text>
<text x="216.9" y="69.6">R1</text>
<text x="226.7" y="69.3">LED1</text>
<text x="92.7" y="77.9">TXD-5V</text>
<text x="100.6" y="73.9" transform="rotate(-90 100.6 73.9)">GND VCC</text>
<text x="157.2" y="76.1">3V</text>
<text x="238.5" y="73.6" transform="rotate(-90 238.5 73.6)">GND</text>
<text x="156.5" y="84.1" transform="rotate(-90 156.5 84.1)">GND</text>
<text x="171.7" y="91.7" transform="rotate(-90 171.7 91.7)">GND</text>
<text x="177.5" y="95.8">IC1</text>
<text x="162.3" y="99">D3</text>
<text x="187.7" y="99">TXD-5V</text>
<text x="177.5" y="104.1">74AHC1G125DBV</text>
<text x="210.5" y="105.8">JP5</text>
<text x="49.6" y="108.1">VCC</text>
<text x="223.2" y="111.7">MOSI</text>
<text x="223.2" y="109.1">SS</text>
<text x="243.5" y="113.4">JP4</text>
<text x="34.1" y="119.3" transform="rotate(-90 34.1 119.3)">S1</text>
<text x="46.8" y="119.3" transform="rotate(-90 46.8 119.3)">TAC_SWITCHSMD</text>
<text x="48.1" y="114.2" transform="rotate(-90 48.1 114.2)">GND</text>
<text x="55.7" y="118.8">ATMEGA168</text>
<text x="171.7" y="114.6" transform="rotate(-90 171.7 114.6)">GND</text>
<text x="177.5" y="118.6">IC2</text>
<text x="223.2" y="114.2">MISO</text>
<text x="223.2" y="116.7">SCK</text>
<text x="250.9" y="118.5">RXO</text>
<text x="27.8" y="121.8">DTR</text>
<text x="32.5" y="120.3" transform="rotate(-90 32.5 120.3)">C5</text>
<text x="49.1" y="120.6" transform="rotate(-90 49.1 120.6)">R5</text>
<text x="162.3" y="121.8">TX</text>
<text x="187.7" y="121.8">TX-3V3</text>
<text x="210.5" y="123.6">JP2</text>
<text x="243.5" y="124.4">M02PTH</text>
<text x="252.8" y="121.1">RX</text>
<text x="47.1" y="130.4" transform="rotate(-90 47.1 130.4)">VCC</text>
<text x="177.5" y="126.9">74AHC1G125DBV</text>
<text x="223.2" y="129.4">CTS</text>
<text x="228.3" y="129.4" transform="rotate(-90 228.3 129.4)">GND</text>
<text x="243.5" y="126.1">JP3</text>
<text x="251.2" y="131.2">TXO</text>
<text x="47.1" y="133" transform="rotate(-90 47.1 133)">VCC</text>
<text x="171.7" y="137.4" transform="rotate(-90 171.7 137.4)">GND</text>
<text x="223.2" y="137">RXO</text>
<text x="223.2" y="134.5">TXO</text>
<text x="231.1" y="136.1" transform="rotate(-90 231.1 136.1)">VCC</text>
<text x="243.5" y="137">M02PTH</text>
<text x="253.1" y="133.7">TX</text>
<text x="177.5" y="141.5">IC3</text>
<text x="223.2" y="139.6">DTR</text>
<text x="45.2" y="145.7" transform="rotate(-90 45.2 145.7)">C6</text>
<text x="49.6" y="147.2" transform="rotate(-90 49.6 147.2)">Q1</text>
<text x="101.4" y="144.7">RXO</text>
<text x="101.4" y="147.2">TXO</text>
<text x="162.3" y="144.7">D4</text>
<text x="177.5" y="149.7">74AHC1G125DBV</text>
<text x="187.7" y="144.7">EN-5V</text>
<text x="39.7" y="152.6" transform="rotate(-90 39.7 152.6)">GND</text>
<text x="45.2" y="150.7" transform="rotate(-90 45.2 150.7)">C7</text>
<text x="101.4" y="152.3">D3</text>
<text x="101.4" y="154.8">D4</text>
<text x="139.1" y="164.2">GND</text>
<text x="146.7" y="164.2">GND</text>
<text x="101.4" y="172.6">SS</text>
<text x="47.3" y="178" transform="rotate(-90 47.3 178)">GND</text>
<text x="101.4" y="177.6">MISO</text>
<text x="101.4" y="175.1">MOSI</text>
<text x="140.2" y="174.2" transform="rotate(-90 140.2 174.2)">LED3</text>
<text x="145.3" y="179.5" transform="rotate(-90 145.3 179.5)">R4</text>
<text x="147.8" y="174.2" transform="rotate(-90 147.8 174.2)">LED2</text>
<text x="152.9" y="179.5" transform="rotate(-90 152.9 179.5)">R3</text>
<text x="47.3" y="180.5" transform="rotate(-90 47.3 180.5)">GND</text>
<text x="55.7" y="185.3">U1</text>
<text x="101.4" y="180.2">SCK</text>
<text x="137.9" y="190.6">VCC</text>
<text x="146.7" y="189.6">3V</text>
</g>
<g font-size="2.5" fill="#7b0300">
<text x="29" y="22.1">LM3480IM4</text>
<text x="40.2" y="22.1">U$3</text>
</g>
<g font-size="2.1" fill="#808080">
<text x="99.1" y="22.5">RFGND</text>
<text x="111.3" y="23.6">RFGND</text>
<text x="29.3" y="27.6">2</text>
<text x="35.2" y="28.7">IN</text>
<text x="41.2" y="28.7">OUT</text>
<text x="50.4" y="27.6">1</text>
<text x="99.4" y="27.6">RFOUT</text>
<text x="111.3" y="28.7">RFOUT</text>
<text x="167.2" y="26.1">13_GND</text>
<text x="200" y="26.2">12_GND</text>
<text x="41.2" y="30.7" transform="rotate(-90 41.2 30.7)">GND</text>
<text x="62.9" y="31.4" transform="rotate(-90 62.9 31.4)">1</text>
<text x="65.5" y="31.4" transform="rotate(-90 65.5 31.4)">2</text>
<text x="97.9" y="32.6">RFGND2</text>
<text x="111.3" y="33.8">RFGND2</text>
<text x="167.2" y="31.2">14_MOSI/CFG_COM0</text>
<text x="198.7" y="31.2">11_RF_IN</text>
<text x="40.1" y="36.5" transform="rotate(-90 40.1 36.5)">3</text>
<text x="167.2" y="36.3">15_MISO/CFG_COM1</text>
<text x="167.2" y="41.4">16_CFG_CPS0/SCK</text>
<text x="197.4" y="41.4">9_VCC_RF</text>
<text x="200" y="36.3">10_GND</text>
<text x="167.2" y="46.5">17_RESERVED</text>
<text x="194.2" y="46.5">8_RESERVED</text>
<text x="167.2" y="51.5">18_SDA2</text>
<text x="197" y="51.5">7_VDDUSB</text>
<text x="167.2" y="56.6">19_SCL2</text>
<text x="197.4" y="56.6">6_USB_DP</text>
<text x="102.2" y="65.6">VCC</text>
<text x="103.7" y="60.6">EN</text>
<text x="111.3" y="61.7">EN</text>
<text x="167.2" y="61.7">20_TXD1</text>
<text x="197" y="61.7">5_USB_DM</text>
<text x="104" y="70.7">0V</text>
<text x="111.3" y="66.8">VCC</text>
<text x="111.3" y="71.8">0V</text>
<text x="167.2" y="66.8">21_RXD1</text>
<text x="167.2" y="71.8">22_V_BCKP</text>
<text x="193.9" y="71.8">3_TIMEPULSE</text>
<text x="197.1" y="66.8">4_EXTINT0</text>
<text x="102.4" y="75.8">TXD</text>
<text x="111.3" y="76.9">TXD</text>
<text x="167.2" y="76.9">23_VCC</text>
<text x="200.3" y="76.9">2_SS_N</text>
<text x="167.2" y="82">24_GND</text>
<text x="194.2" y="82">1_RESERVED</text>
<text x="174.6" y="91.6" transform="rotate(-90 174.6 91.6)">1</text>
<text x="166.4" y="98.6">2</text>
<text x="182.4" y="98.6">4</text>
<text x="40.1" y="113.9" transform="rotate(-90 40.1 113.9)">3</text>
<text x="42.6" y="113.9" transform="rotate(-90 42.6 113.9)">4</text>
<text x="218" y="113.9">2</text>
<text x="218" y="111.3">3</text>
<text x="218" y="108.8">4</text>
<text x="174.6" y="114.4" transform="rotate(-90 174.6 114.4)">1</text>
<text x="218" y="116.4">1</text>
<text x="251" y="118.9">1</text>
<text x="251" y="116.4">2</text>
<text x="40.1" y="120.8" transform="rotate(-90 40.1 120.8)">1</text>
<text x="42.6" y="120.8" transform="rotate(-90 42.6 120.8)">2</text>
<text x="51" y="121.5">29</text>
<text x="58" y="122.6">PC6(/RESET)</text>
<text x="80.3" y="125.1">PC1(ADC1)</text>
<text x="80.3" y="122.6">PC0(ADC0)</text>
<text x="96.1" y="124">24</text>
<text x="96.1" y="121.5">23</text>
<text x="166.4" y="121.5">2</text>
<text x="182.4" y="121.5">4</text>
<text x="51" y="126.5">18</text>
<text x="52.2" y="129.1">4</text>
<text x="52.2" y="131.6">6</text>
<text x="58" y="130.2">VCC</text>
<text x="58" y="127.7">AVCC</text>
<text x="80.3" y="130.2">PC3(ADC3)</text>
<text x="80.3" y="127.7">PC2(ADC2)</text>
<text x="96.1" y="131.6">27</text>
<text x="96.1" y="129.1">26</text>
<text x="96.1" y="126.5">25</text>
<text x="218" y="131.6">4</text>
<text x="218" y="129.1">5</text>
<text x="218" y="126.5">6</text>
<text x="251" y="131.6">1</text>
<text x="251" y="129.1">2</text>
<text x="51" y="136.7">20</text>
<text x="58" y="132.7">VCC</text>
<text x="58" y="137.8">AREF</text>
<text x="75.3" y="132.7">PC4(ADC4/SDA)</text>
<text x="75.6" y="135.3">PC5(ADC5/SCL)</text>
<text x="85.8" y="137.8">ADC6</text>
<text x="96.1" y="136.7">19</text>
<text x="96.1" y="134.2">28</text>
<text x="174.6" y="137.2" transform="rotate(-90 174.6 137.2)">1</text>
<text x="218" y="136.7">2</text>
<text x="218" y="134.2">3</text>
<text x="85.8" y="140.3">ADC7</text>
<text x="96.1" y="139.2">22</text>
<text x="218" y="139.2">1</text>
<text x="52.2" y="146.8">7</text>
<text x="58" y="148">PB6(XTAL1/TOSC1)</text>
<text x="81.4" y="145.4">PD0(RXD)</text>
<text x="81.7" y="148">PD1(TXD)</text>
<text x="96.1" y="149.4">32</text>
<text x="96.1" y="146.8">31</text>
<text x="96.1" y="144.3">30</text>
<text x="166.4" y="144.3">2</text>
<text x="182.4" y="144.3">4</text>
<text x="52.2" y="151.9">8</text>
<text x="58" y="153">PB7(XTAL2/TOSC2)</text>
<text x="78.5" y="155.6">PD4(XCK/T0)</text>
<text x="81.4" y="153">PD3(INT1)</text>
<text x="81.4" y="150.5">PD2(INT0)</text>
<text x="96.1" y="154.5">2</text>
<text x="96.1" y="151.9">1</text>
<text x="81.2" y="160.6">PD6(AIN0)</text>
<text x="83.5" y="158.1">PD5(T1)</text>
<text x="96.1" y="159.5">10</text>
<text x="96.1" y="157">9</text>
<text x="81.2" y="163.2">PD7(AIN1)</text>
<text x="96.1" y="167.1">12</text>
<text x="96.1" y="162.1">11</text>
<text x="52.2" y="172.2">5</text>
<text x="58" y="173.3">AGND</text>
<text x="76.9" y="173.3">PB2(SS/OC1B)</text>
<text x="80.3" y="170.8">PB1(OC1A)</text>
<text x="82.5" y="168.3">PB0(ICP)</text>
<text x="96.1" y="172.2">14</text>
<text x="96.1" y="169.7">13</text>
<text x="51" y="177.3">21</text>
<text x="52.2" y="174.8">3</text>
<text x="58" y="175.9">GND</text>
<text x="58" y="178.4">GND</text>
<text x="75.7" y="175.9">PB3(MOSI/OC2)</text>
<text x="80.6" y="178.4">PB4(MISO)</text>
<text x="96.1" y="179.8">17</text>
<text x="96.1" y="177.3">16</text>
<text x="96.1" y="174.8">15</text>
<text x="81.7" y="180.9">PB5(SCK)</text>
</g>
<text font-size="1.8" fill="#808080" x="182.6" y="40.6">UBLOX NEO-6</text>
</svg>
